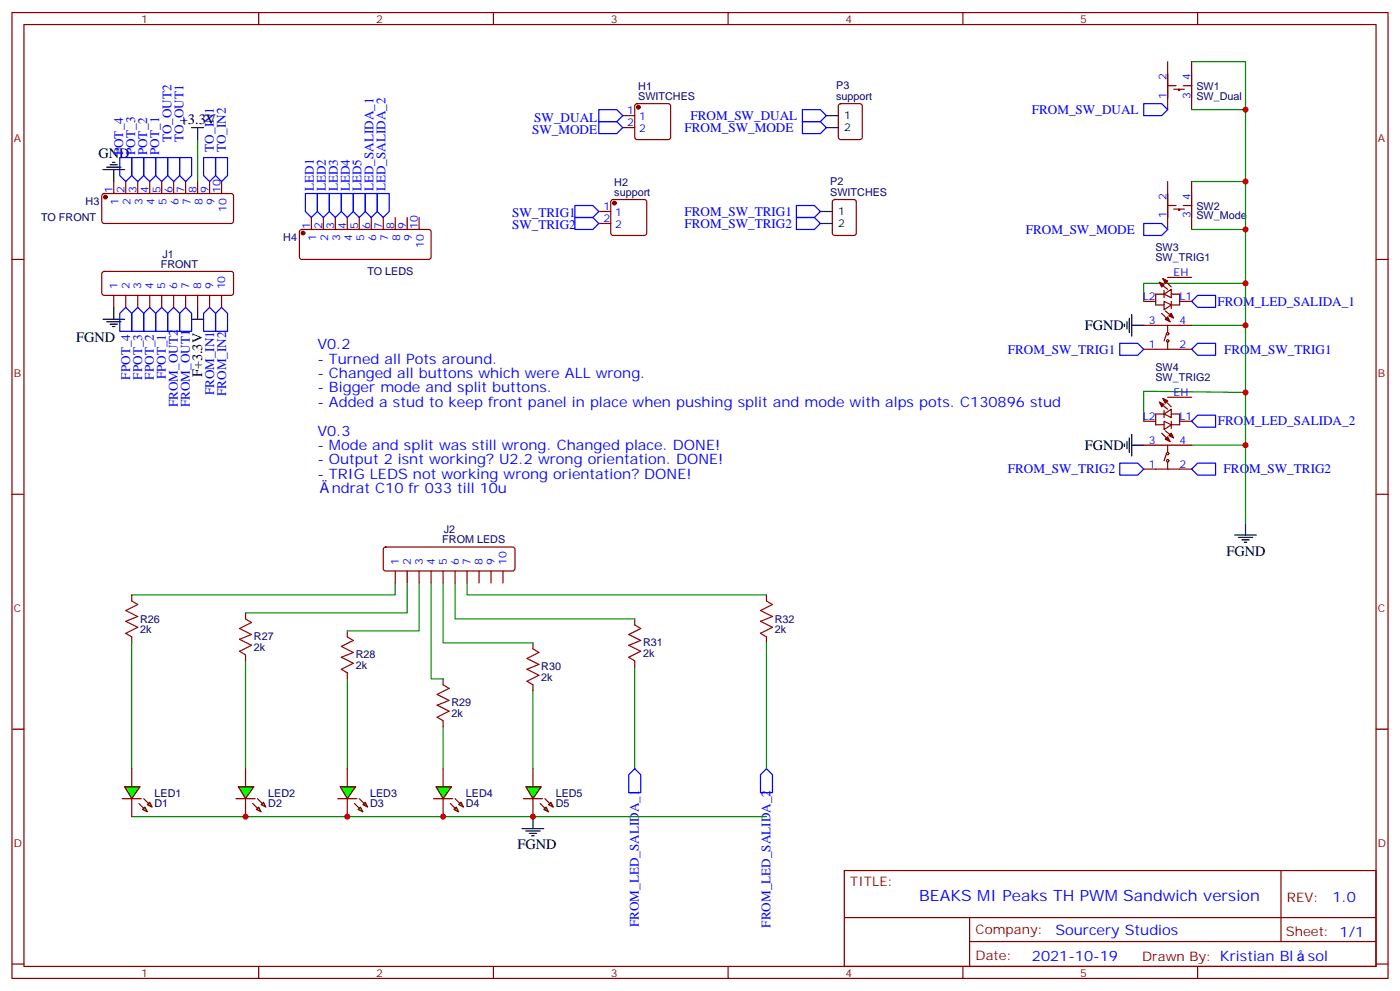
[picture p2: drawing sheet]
<svg xmlns="http://www.w3.org/2000/svg" width="412mm" height="292mm" viewBox="0 0 412 292" stroke-linecap="round" stroke-linejoin="round" font-family="sans-serif">
<g fill="none" stroke="#870000" stroke-width=".35">
<path d="M3.5 3.7h405.4v284.3h-405.4zM7.1 7.2h398.2v277.3h-398.2zM76.2 3.7v3.5M145.3 3.7v3.5M214.5 3.7v3.5M283.6 3.7v3.5M344 18.2v14.1M351 18.2v14.1M352.8 3.7v3.5M183.4 34h3.6M183.4 37.6h3.6M187.2 30.7l.5-.2h9.1l.5 .2 .3 .5v9.2l-.3 .5-.5 .2h-9.1l-.5-.2-.2-.5v-9.2z"/>
<path d="M247.2 30.7l.4-.2h5.7l.6 .4 .1 9.5-.5 .6-5.9 .1-.6-.5-.1-9.4zM344 25.2h2.4M345.7 26.3h3.2M347.1 26.3v.3h.4v-.3M348.5 25.2h2.5M30.2 57.2l.5-.2h37.7l.4 .7v7.4l-.2 .5-.5 .2h-37.4l-.5-.2-.2-.5v-7.4zM33.5 53.4v3.6M37 53.4v3.6M40.6 53.4v3.6M44.1 53.4v3.6M47.6 53.4v3.6M51.2 53.4v3.6"/>
<path d="M54.7 53.4v3.6M58.2 53.4v3.6M61.7 53.4v3.6M65.3 53.4v3.6M180.2 58.9l.4-.2h9.2l.5 .2 .2 .5v9.2l-.2 .5-.5 .2h-9.2l-.5-.2-.2-.5v-9.2zM245.4 58.9l.5-.2h5.6l.7 .5v9.4l-.4 .7h-5.9l-.7-.4v-9.5zM344 53.4v14.2M351 53.4v14.2M3.5 76.4h3.6M88.4 67.8l.5-.2h37.7l.4 .7v7.4l-.2 .5-.5 .2h-37.4l-.5-.3-.2-.4v-7.4zM91.7 64v3.6M95.2 64v3.6"/>
<path d="M98.8 64v3.6M102.3 64v3.6M105.8 64v3.6M109.4 64v3.6M112.9 64v3.6M116.4 64v3.6M119.9 64v3.6M123.5 64v3.6M176.4 62.3h3.5M176.4 65.8h3.5M344 60.5h2.4M345.7 61.6h3.2"/>
<path d="M347.1 61.6v.3h.4v-.3M348.5 60.5h2.5M405.3 76.4h3.6M30.2 80.1l.5-.2h37.4l.5 .2 .2 .5v5.7l-.2 .5-.5 .2h-37.4l-.5-.3-.2-.4v-5.7zM33.5 87v3.5M37 87v3.5M40.6 87v3.5M44.1 87v3.5M47.6 87v3.5M51.2 87v3.5M54.7 87v3.5M58.2 87v3.5"/>
<path d="M61.7 87v3.5M65.3 87v3.5M3.5 145.5h3.6M405.3 145.5h3.6M38.8 175.2v1.7M113.1 161.2l.5-.2h37.4l.5 .2 .2 .5v5.7l-.2 .5-.5 .2h-37.4l-.5-.2-.2-.5v-5.7zM116.4 168.1v3.5M119.9 168.1v3.5M123.5 168.1v3.5M127 168.1v3.5M130.5 168.1v3.5M134.1 168.1v3.5"/>
<path d="M137.6 168.1v3.5M141.1 168.1v3.5M144.6 168.1v3.5M148.2 168.1v3.5M225.8 175.2v1.7M38.8 187.5v1.8M72.3 180.4v1.8M72.3 192.8v1.8M102.3 185.7v1.8M102.3 198.1v1.7M130.5 199.8v1.8M157 189.3v1.7"/>
<path d="M187 182.2v1.8M187 194.6v1.7M225.8 187.5v1.8M3.5 214.7h3.6M130.5 212.2v1.8M157 201.6v1.8M405.3 214.7h3.6M248.7 256.3h156.6v28.2h-156.6zM377.3 256.3v20.9M248.7 270.1h156.5M285.6 277.2h119.6M285.6 270.1v14.2"/>
<path d="M3.5 283.8h3.6M76.2 284.5v3.5M145.3 284.5v3.5M214.5 284.5v3.5M283.6 284.5v3.5M352.8 284.5v3.5M405.3 283.8h3.6"/>
</g>
<g fill="none" stroke="#008700" stroke-width=".35">
<path d="M351 18.2h15.9v14.1M58.2 41.1v12.3M351 53.4h15.9M366.9 83.4h-30v5.3M366.9 115.5l-30-.3v8.8M116.4 171.6v3.6h-77.6M119.9 171.6v8.8h-47.6M123.5 171.6v14.1h-21.2M127 171.6v28.2h3.5M130.5 171.6v17.7h26.5M134.1 171.6v10.6h52.9M137.6 171.6v3.6h88.2"/>
<path d="M38.8 189.3v37M72.3 194.6v31.7M102.3 199.8v26.5M187 196.3v30M225.8 189.3v37M130.5 214v12.3M157 203.4v22.9M38.8 240.4h187"/>
</g>
<g fill="none" stroke="#00f" stroke-width=".35">
<path d="M176.4 32.3h5.3l1.7 1.7-1.7 1.8h-5.3zM176.4 35.8h5.3l1.7 1.8-1.7 1.7h-5.3zM236.4 35.8h5.3l1.7 1.8-1.7 1.7h-5.3zM236.4 32.3h5.3l1.7 1.7-1.7 1.8h-5.3zM35.3 46.4h3.5v5.3l-1.8 1.7-1.7-1.7zM38.8 46.4h3.5v5.3l-1.7 1.7-1.8-1.7zM42.3 46.4h3.6v5.3l-1.8 1.7-1.8-1.7zM45.9 46.4h3.5v5.3l-1.8 1.7-1.7-1.7zM49.4 46.4h3.5v5.3l-1.7 1.7-1.8-1.7zM52.9 46.4h3.5v5.3l-1.7 1.7-1.8-1.7zM60 46.4h3.5v5.3l-1.8 1.7-1.7-1.7zM63.5 46.4h3.5v5.3l-1.7 1.7-1.8-1.7z"/>
<path d="M169.3 60.5h5.3l1.8 1.8-1.8 1.7h-5.3zM169.3 64h5.3l1.8 1.8-1.8 1.8h-5.3zM234.6 60.5h5.3l1.8 1.8-1.8 1.7h-5.3zM234.6 64h5.3l1.8 1.8-1.8 1.8h-5.3zM37 90.5l1.8 1.8v5.2h-3.5v-5.2zM38.8 92.3l1.8-1.8 1.7 1.8v5.2h-3.5zM44.1 90.5l1.8 1.8v5.2h-3.6v-5.2zM47.6 90.5l1.8 1.8v5.2h-3.5v-5.2zM51.2 90.5l1.7 1.8v5.2h-3.5v-5.2zM54.7 90.5l1.7 1.8v5.2h-3.5v-5.2zM60 92.3l1.7-1.8 1.8 1.8v5.2h-3.5zM65.3 90.5l1.7 1.8v5.2h-3.5v-5.2z"/>
<path d="M351 88.7l1.8-1.7h5.3v3.5h-5.3zM351 102.8l1.8-1.7h5.3v3.5h-5.3zM351 124l1.8-1.8h5.3v3.6h-5.3zM351 138.1l1.8-1.8h5.3v3.6h-5.3zM187 226.3l1.7 1.8v5.3h-3.5v-5.3zM224 228.1l1.8-1.8 1.7 1.8v5.3h-3.5z"/>
</g>
<g fill="#870000" stroke="#870000" stroke-width=".35">
<circle cx="188" cy="31.6" r=".53"/>
<circle cx="181" cy="59.8" r=".53"/>
<circle cx="89.3" cy="68.6" r=".53"/>
<circle cx="31" cy="58" r=".53"/>
</g>
<g fill="none" stroke="#000" stroke-width=".35">
<path d="M56.4 37.6h3.6M58.2 37.6v3.5M243.4 34h3.5M243.4 37.6h3.5M30.3 49.9h6.4M31.4 49.2h4.2M32.5 48.5h2.1M33.2 47.8h.7M33.5 49.9v3.5M241.7 62.3h3.5M241.7 65.8h3.5M30.3 94h6.4"/>
<path d="M31.4 94.7h4.2M32.5 95.4h2.1M33.2 96.1h.7M33.5 90.5v3.5M56.4 94h3.6M58.2 90.5v3.5M331.3 95.4v.7M332 94.7v2.1M332.7 93.7v4.2M333.4 95.8h3.5M333.4 92.6v6.4M331.3 130.7v.7"/>
<path d="M332 130v2.1M332.7 128.9v4.3M333.4 127.9v6.3M333.4 131.1h3.5M153.8 243.9h6.4M154.9 244.7h4.2M155.9 245.4h2.1M156.6 246.1h.7M157 240.4v3.5"/>
</g>
<path d="M38.8 176.9l1.8 1.1-3.6 1.7 3.6 1.8-3.6 1.4 3.6 1.8-3.6 1.7 1.8 1.1M225.8 176.9l1.7 1.1-3.5 1.7 3.5 1.8-3.5 1.4 3.5 1.8-3.5 1.7 1.8 1.1M72.3 182.2l1.8 1.1-3.5 1.7 3.5 1.8-3.5 1.4 3.5 1.8-3.5 1.7 1.7 1.1M102.3 187.5l1.8 1.1-3.6 1.7 3.6 1.8-3.6 1.4 3.6 1.8-3.6 1.7 1.8 1.1M157 191l1.7 1.1-3.5 1.8 3.5 1.7-3.5 1.4 3.5 1.8-3.5 1.8 1.8 1M187 184l1.7 1-3.5 1.8 3.5 1.8-3.5 1.4 3.5 1.7-3.5 1.8 1.8 1.1M130.5 201.6l1.8 1.1-3.5 1.7 3.5 1.8-3.5 1.4 3.5 1.8-3.5 1.7 1.7 1.1" fill="none" stroke="#a10000" stroke-width=".35"/>
<path d="M154.9 231.6h4.6l-2.5 3.5z" fill="#0f0" stroke="#870000" stroke-width=".35"/>
<path d="M154.2 235.1h5.6z" fill="#f00" stroke="#870000" stroke-width=".35"/>
<g fill="#870000" stroke="#870000" stroke-width=".35">
<path d="M160.5 235.1l1.4 1.4z"/>
<path d="M159.1 236.5l1.4 1.4z"/>
</g>
<g fill="#0f0" stroke="#870000" stroke-width=".35">
<path d="M161.6 236.9l.7-.7 .7 1.4z"/>
<path d="M160.2 238.3l.7-.7 .7 1.4z"/>
</g>
<path d="M157 226.3v5.3M157 235.1v5.3" fill="none" stroke="#870000" stroke-width=".35"/>
<path d="M128.4 231.6h4.6l-2.5 3.5z" fill="#0f0" stroke="#870000" stroke-width=".35"/>
<path d="M127.7 235.1h5.6z" fill="#f00" stroke="#870000" stroke-width=".35"/>
<g fill="#870000" stroke="#870000" stroke-width=".35">
<path d="M134.1 235.1l1.4 1.4z"/>
<path d="M132.6 236.5l1.5 1.4z"/>
</g>
<g fill="#0f0" stroke="#870000" stroke-width=".35">
<path d="M135.8 236.2l.7 1.4-1.4-.7z"/>
<path d="M133.7 238.3l.7-.7 .7 1.4z"/>
</g>
<path d="M130.5 226.3v5.3M130.5 235.1v5.3" fill="none" stroke="#870000" stroke-width=".35"/>
<path d="M100.2 231.6h4.6l-2.5 3.5z" fill="#0f0" stroke="#870000" stroke-width=".35"/>
<path d="M99.5 235.1h5.6z" fill="#f00" stroke="#870000" stroke-width=".35"/>
<g fill="#870000" stroke="#870000" stroke-width=".35">
<path d="M105.8 235.1l1.4 1.4z"/>
<path d="M104.4 236.5l1.4 1.4z"/>
</g>
<g fill="#0f0" stroke="#870000" stroke-width=".35">
<path d="M106.9 236.9l.7-.7 .7 1.4z"/>
<path d="M105.5 238.3l.7-.7 .7 1.4z"/>
</g>
<path d="M102.3 226.3v5.3M102.3 235.1v5.3" fill="none" stroke="#870000" stroke-width=".35"/>
<path d="M70.2 231.6h4.6l-2.5 3.5z" fill="#0f0" stroke="#870000" stroke-width=".35"/>
<path d="M69.5 235.1h5.6z" fill="#f00" stroke="#870000" stroke-width=".35"/>
<g fill="#870000" stroke="#870000" stroke-width=".35">
<path d="M75.8 235.1l1.5 1.4z"/>
<path d="M74.4 236.5l1.4 1.4z"/>
</g>
<g fill="#0f0" stroke="#870000" stroke-width=".35">
<path d="M77.6 236.2l.7 1.4-1.4-.7z"/>
<path d="M75.5 238.3l.7-.7 .7 1.4z"/>
</g>
<path d="M72.3 226.3v5.3M72.3 235.1v5.3" fill="none" stroke="#870000" stroke-width=".35"/>
<path d="M36.7 231.6h4.6l-2.5 3.5z" fill="#0f0" stroke="#870000" stroke-width=".35"/>
<path d="M36 235.1h5.6z" fill="#f00" stroke="#870000" stroke-width=".35"/>
<g fill="#870000" stroke="#870000" stroke-width=".35">
<path d="M42.3 235.1l1.4 1.4z"/>
<path d="M40.9 236.5l1.4 1.4z"/>
</g>
<g fill="#0f0" stroke="#870000" stroke-width=".35">
<path d="M43.4 236.9l.7-.7 .7 1.4z"/>
<path d="M42 238.3l.7-.7 .7 1.4z"/>
</g>
<g fill="none" stroke="#870000" stroke-width=".35">
<path d="M336.9 88.7h3.5M336.9 95.8h14.1M342.2 92.3l2.5 2.4M342.2 83.8l1.8 1.4M342.5 82l2.5 2.5M342.9 88.7l2.1 1.1-2.1 1.4zM342.9 86.6l2.1-1.4v2.5zM342.9 86.6h-2.5v3.2h2.5M342.9 85.5v2.2M343.3 91.5l1.7 1.5M343.6 98.2l-.7 2.2M344 95.8v2.1"/>
<path d="M344 81.7h7M345 86.6h2.5v3.2h-2.5M345 88.7v2.1M347.5 88.7h3.5M336.9 102.8h14.1M342.2 119.1l1.8 1.4M342.5 117.3l2.5 2.5M344 100.7v2.1M344 116.9h7M336.9 124h3.5M336.9 131.1h14.1M336.9 138.1h14.1"/>
<path d="M342.2 127.5l2.5 2.5M342.9 124l2.1 1.1-2.1 1.4zM342.9 121.9l2.1-1.4v2.4zM342.9 121.9h-2.5v3.2h2.5M342.9 120.8v2.1M343.3 126.8l1.7 1.4M343.6 133.5l-.7 2.1M344 136v2.1M344 131.1v2.1M345 121.9h2.5v3.2h-2.5M345 124v2.1M347.5 124h3.5"/>
<path d="M38.8 226.3v5.3M38.8 235.1v5.3"/>
<circle cx="344" cy="98.2" r=".35"/>
<circle cx="344" cy="100.4" r=".35"/>
<circle cx="344" cy="133.5" r=".35"/>
<circle cx="344" cy="135.6" r=".35"/>
</g>
<path d="M336.9 30.5h5.3l1.8 1.8-1.8 1.7h-5.3zM90 57h3.5v5.3l-1.8 1.7-1.7-1.7zM93.5 57h3.5v5.3l-1.8 1.7-1.7-1.7zM97 57h3.5v5.3l-1.7 1.7-1.8-1.7zM100.5 57h3.6v5.3l-1.8 1.7-1.8-1.7zM104.1 57h3.5v5.3l-1.8 1.7-1.7-1.7zM107.6 57h3.5v5.3l-1.7 1.7-1.8-1.7zM111.1 57h3.6v5.3l-1.8 1.7-1.8-1.7zM336.9 65.8h5.3l1.8 1.8-1.8 1.7h-5.3zM329.8 101.1h5.3l1.8 1.7-1.8 1.8h-5.3zM329.8 136.3h5.3l1.8 1.8-1.8 1.8h-5.3z" fill="none" stroke="#00f" stroke-width=".35"/>
<path d="M351 32.3h15.9v121.7M351 67.6h15.9M351 95.8h15.9M351 131.1h15.9" fill="none" stroke="#008700" stroke-width=".35"/>
<path d="M363.7 157.5h6.4M364.8 158.2h4.2M365.8 158.9h2.1M366.5 159.6h.7M366.9 154v3.5" fill="none" stroke="#000" stroke-width=".35"/>
<g fill="#870000" stroke="#870000" stroke-width=".35">
<path d="M344.3 128.2l.7-.7 .7 1.4z"/>
<path d="M343.3 129.3l.7-.7 .7 1.4z"/>
<path d="M342.5 117.3l1.5 .7-.7 .7z"/>
<path d="M341.5 118.4l1.4 .7-.7 .7z"/>
<path d="M344.3 93l.7-.7 .7 1.4z"/>
<path d="M343.3 94l.7-.7 .7 1.4z"/>
<path d="M342.5 82l1.5 .7-.7 .7z"/>
<path d="M341.5 83.1l1.4 .7-.7 .7z"/>
</g>
<g fill="#c00">
<circle cx="366.9" cy="115.5" r=".88"/>
<circle cx="366.9" cy="53.4" r=".88"/>
<circle cx="366.9" cy="32.3" r=".88"/>
<circle cx="366.9" cy="83.4" r=".88"/>
<circle cx="157" cy="240.4" r=".88"/>
<circle cx="130.5" cy="240.4" r=".88"/>
<circle cx="102.3" cy="240.4" r=".88"/>
<circle cx="72.3" cy="240.4" r=".88"/>
<circle cx="366.9" cy="131.1" r=".88"/>
<circle cx="366.9" cy="95.8" r=".88"/>
<circle cx="366.9" cy="67.6" r=".88"/>
</g>
<text font-size="4.6" fill="#00f" x="270.8" y="265.3">BEAKS MI Peaks TH PWM Sandwich version</text>
<g font-size="4.2">
<text x="53" y="36.4">+3.3V</text>
<text x="29" y="46.6">GND</text>
<text x="22.5" y="100.7">FGND</text>
<text x="319.6" y="97.2">FGND</text>
<text x="59.6" y="111.1" transform="rotate(-90 59.6 111.1)">F+3.3V</text>
<text x="319.6" y="132.4">FGND</text>
<text x="361.3" y="163.6">FGND</text>
<text x="152.4" y="250">FGND</text>
</g>
<g font-size="4.2" fill="#00f">
<text x="93.5" y="102.8">V0.2</text>
<text x="93.5" y="107.1">- Turned all Pots around.</text>
<text x="93.5" y="111.3">- Changed all buttons which were ALL wrong.</text>
<text x="93.5" y="115.5">- Bigger mode and split buttons.</text>
<text x="93.5" y="119.8">- Added a stud to keep front panel in place when pushing split and mode with alps pots. C130896 stud</text>
<text x="93.5" y="128.2">V0.3</text>
<text x="93.5" y="132.5">- Mode and split was still wrong. Changed place. DONE!</text>
<text x="93.5" y="136.7">- Output 2 isnt working? U2.2 wrong orientation. DONE!</text>
<text x="93.5" y="140.9">- TRIG LEDS not working wrong orientation? DONE!</text>
<text x="97.7" y="145.2">ndrat C10 fr 033 till 10u</text>
<text x="392.5" y="265.6">1.0</text>
<text x="310.9" y="275.1">Sourcery Studios</text>
<text x="304" y="282.9">2021-10-19</text>
<text x="385.3" y="282.8">sol</text>
</g>
<g font-size="3.9" fill="#00f">
<text x="157.4" y="35.8">SW_DUAL</text>
<text x="203.4" y="35.3">FROM_SW_DUAL</text>
<text x="303.9" y="33.5">FROM_SW_DUAL</text>
<text x="50.6" y="41.9" transform="rotate(-90 50.6 41.9)">TO_OUT2</text>
<text x="54.1" y="41.9" transform="rotate(-90 54.1 41.9)">TO_OUT1</text>
<text x="156.7" y="39.3">SW_MODE</text>
<text x="201.6" y="38.8">FROM_SW_MODE</text>
<text x="36.3" y="45.7" transform="rotate(-90 36.3 45.7)">POT_4</text>
<text x="39.8" y="45.6" transform="rotate(-90 39.8 45.6)">POT_3</text>
<text x="43.3" y="45.7" transform="rotate(-90 43.3 45.7)">POT_2</text>
<text x="46.9" y="45.6" transform="rotate(-90 46.9 45.6)">POT_1</text>
<text x="63" y="44.6" transform="rotate(-90 63 44.6)">TO_IN1</text>
<text x="66.5" y="44.9" transform="rotate(-90 66.5 44.9)">TO_IN2</text>
<text x="92.5" y="56.2" transform="rotate(-90 92.5 56.2)">LED1</text>
<text x="95.9" y="56.3" transform="rotate(-90 95.9 56.3)">LED2</text>
<text x="99.5" y="56.3" transform="rotate(-90 99.5 56.3)">LED3</text>
<text x="103" y="56.3" transform="rotate(-90 103 56.3)">LED4</text>
<text x="106.5" y="56.3" transform="rotate(-90 106.5 56.3)">LED5</text>
<text x="110.1" y="56.3" transform="rotate(-90 110.1 56.3)">LED_SALIDA_1</text>
<text x="113.6" y="56.3" transform="rotate(-90 113.6 56.3)">LED_SALIDA_2</text>
<text x="150.9" y="64">SW_TRIG1</text>
<text x="201.6" y="63.5">FROM_SW_TRIG1</text>
<text x="150.9" y="67.6">SW_TRIG2</text>
<text x="201.6" y="67.1">FROM_SW_TRIG2</text>
<text x="302.2" y="68.8">FROM_SW_MODE</text>
<text x="358.6" y="90">FROM_LED_SALIDA_1</text>
<text x="296.9" y="104.1">FROM_SW_TRIG1</text>
<text x="360.6" y="104.1">FROM_SW_TRIG1</text>
<text x="38.3" y="111.7" transform="rotate(-90 38.3 111.7)">FPOT_4</text>
<text x="41.8" y="111.7" transform="rotate(-90 41.8 111.7)">FPOT_3</text>
<text x="45.4" y="111.7" transform="rotate(-90 45.4 111.7)">FPOT_2</text>
<text x="48.9" y="111.7" transform="rotate(-90 48.9 111.7)">FPOT_1</text>
<text x="52.4" y="119.9" transform="rotate(-90 52.4 119.9)">FROM_OUT2</text>
<text x="55.9" y="119.9" transform="rotate(-90 55.9 119.9)">FROM_OUT1</text>
<text x="63.1" y="116.4" transform="rotate(-90 63.1 116.4)">FROM_IN1</text>
<text x="66.6" y="116.6" transform="rotate(-90 66.6 116.6)">FROM_IN2</text>
<text x="358.7" y="125.2">FROM_LED_SALIDA_2</text>
<text x="296.9" y="139.4">FROM_SW_TRIG2</text>
<text x="360.4" y="139.4">FROM_SW_TRIG2</text>
<text x="188.2" y="273" transform="rotate(-90 188.2 273)">FROM_LED_SALIDA_1</text>
<text x="227" y="273.1" transform="rotate(-90 227 273.1)">FROM_LED_SALIDA_2</text>
</g>
<g font-size="3.9" fill="#800">
<text x="250.5" y="260.9">TITLE:</text>
<text x="379.1" y="265.6">REV:</text>
<text x="287.4" y="275.1">Company:</text>
<text x="378.7" y="275.7">Sheet: 1/1</text>
<text x="287.4" y="282.8">Date:</text>
<text x="336.4" y="282.8">Drawn By: Kristian Bl</text>
</g>
<g font-size="3.2" fill="#800">
<text x="41.6" y="6.7">1</text>
<text x="110.8" y="6.7">2</text>
<text x="179.9" y="6.7">3</text>
<text x="249.1" y="6.7">4</text>
<text x="318.2" y="6.7">5</text>
<text x="4.1" y="41.8">A</text>
<text x="405.9" y="41.8">A</text>
<text x="4.1" y="110.9">B</text>
<text x="405.9" y="110.9">B</text>
<text x="4.1" y="180.1">C</text>
<text x="405.9" y="180.1">C</text>
<text x="4.1" y="249.2">D</text>
<text x="405.9" y="249.2">D</text>
<text x="41.6" y="287.5">1</text>
<text x="110.8" y="287.5">2</text>
<text x="179.9" y="287.5">3</text>
<text x="249.1" y="287.5">4</text>
<text x="318.2" y="287.5">5</text>
</g>
<g font-size="3.2" fill="#00f">
<text x="343.6" y="23.5" transform="rotate(-90 343.6 23.5)">2</text>
<text x="350.7" y="23.5" transform="rotate(-90 350.7 23.5)">4</text>
<text x="343.6" y="29" transform="rotate(-90 343.6 29)">1</text>
<text x="350.7" y="29" transform="rotate(-90 350.7 29)">3</text>
<text x="184.8" y="33.7">1</text>
<text x="188.3" y="35.5">1</text>
<text x="184.8" y="37.2">2</text>
<text x="188.3" y="39">2</text>
<text x="33.2" y="56.8" transform="rotate(-90 33.2 56.8)">1</text>
<text x="36.7" y="56.8" transform="rotate(-90 36.7 56.8)">2</text>
<text x="40.2" y="56.8" transform="rotate(-90 40.2 56.8)">3</text>
<text x="43.7" y="56.8" transform="rotate(-90 43.7 56.8)">4</text>
<text x="47.3" y="56.8" transform="rotate(-90 47.3 56.8)">5</text>
<text x="50.8" y="56.8" transform="rotate(-90 50.8 56.8)">6</text>
<text x="54.3" y="56.8" transform="rotate(-90 54.3 56.8)">7</text>
<text x="57.9" y="56.8" transform="rotate(-90 57.9 56.8)">8</text>
<text x="61.4" y="56.8" transform="rotate(-90 61.4 56.8)">9</text>
<text x="64.9" y="56.8" transform="rotate(-90 64.9 56.8)">10</text>
<text x="343.6" y="58.7" transform="rotate(-90 343.6 58.7)">2</text>
<text x="350.7" y="58.7" transform="rotate(-90 350.7 58.7)">4</text>
<text x="34.9" y="60.3" transform="rotate(-90 34.9 60.3)">1</text>
<text x="38.5" y="60.3" transform="rotate(-90 38.5 60.3)">2</text>
<text x="42" y="60.3" transform="rotate(-90 42 60.3)">3</text>
<text x="45.5" y="60.3" transform="rotate(-90 45.5 60.3)">4</text>
<text x="49" y="60.3" transform="rotate(-90 49 60.3)">5</text>
<text x="52.6" y="60.3" transform="rotate(-90 52.6 60.3)">6</text>
<text x="56.1" y="60.3" transform="rotate(-90 56.1 60.3)">7</text>
<text x="59.6" y="60.3" transform="rotate(-90 59.6 60.3)">8</text>
<text x="63.1" y="60.3" transform="rotate(-90 63.1 60.3)">9</text>
<text x="66.7" y="62.3" transform="rotate(-90 66.7 62.3)">10</text>
<text x="177.7" y="61.9">1</text>
<text x="177.7" y="65.4">2</text>
<text x="181.2" y="63.7">1</text>
<text x="343.6" y="64.3" transform="rotate(-90 343.6 64.3)">1</text>
<text x="350.7" y="64.3" transform="rotate(-90 350.7 64.3)">3</text>
<text x="91.4" y="67.4" transform="rotate(-90 91.4 67.4)">1</text>
<text x="93.1" y="70.9" transform="rotate(-90 93.1 70.9)">1</text>
<text x="94.9" y="67.4" transform="rotate(-90 94.9 67.4)">2</text>
<text x="96.7" y="70.9" transform="rotate(-90 96.7 70.9)">2</text>
<text x="98.4" y="67.4" transform="rotate(-90 98.4 67.4)">3</text>
<text x="100.2" y="70.9" transform="rotate(-90 100.2 70.9)">3</text>
<text x="102" y="67.4" transform="rotate(-90 102 67.4)">4</text>
<text x="103.7" y="70.9" transform="rotate(-90 103.7 70.9)">4</text>
<text x="105.5" y="67.4" transform="rotate(-90 105.5 67.4)">5</text>
<text x="107.2" y="70.9" transform="rotate(-90 107.2 70.9)">5</text>
<text x="109" y="67.4" transform="rotate(-90 109 67.4)">6</text>
<text x="110.8" y="70.9" transform="rotate(-90 110.8 70.9)">6</text>
<text x="112.5" y="67.4" transform="rotate(-90 112.5 67.4)">7</text>
<text x="114.3" y="70.9" transform="rotate(-90 114.3 70.9)">7</text>
<text x="116.1" y="67.4" transform="rotate(-90 116.1 67.4)">8</text>
<text x="117.8" y="70.9" transform="rotate(-90 117.8 70.9)">8</text>
<text x="119.6" y="67.4" transform="rotate(-90 119.6 67.4)">9</text>
<text x="121.4" y="70.9" transform="rotate(-90 121.4 70.9)">9</text>
<text x="123.1" y="67.4" transform="rotate(-90 123.1 67.4)">10</text>
<text x="181.2" y="67.2">2</text>
<text x="124.9" y="72.9" transform="rotate(-90 124.9 72.9)">10</text>
<text x="345.7" y="81.3">EH</text>
<text x="34.6" y="85.2" transform="rotate(-90 34.6 85.2)">1</text>
<text x="38.1" y="85.2" transform="rotate(-90 38.1 85.2)">2</text>
<text x="41.6" y="85.2" transform="rotate(-90 41.6 85.2)">3</text>
<text x="45.2" y="85.2" transform="rotate(-90 45.2 85.2)">4</text>
<text x="48.7" y="85.2" transform="rotate(-90 48.7 85.2)">5</text>
<text x="52.2" y="85.2" transform="rotate(-90 52.2 85.2)">6</text>
<text x="55.7" y="85.2" transform="rotate(-90 55.7 85.2)">7</text>
<text x="59.3" y="85.2" transform="rotate(-90 59.3 85.2)">8</text>
<text x="62.8" y="85.2" transform="rotate(-90 62.8 85.2)">9</text>
<text x="66.3" y="85.2" transform="rotate(-90 66.3 85.2)">10</text>
<text x="336.6" y="88.4">L2</text>
<text x="347.5" y="88.4">L1</text>
<text x="338.4" y="95.4">3</text>
<text x="347.5" y="95.4">4</text>
<text x="338.4" y="102.5">1</text>
<text x="347.5" y="102.5">2</text>
<text x="345.7" y="116.6">EH</text>
<text x="336.6" y="123.6">L2</text>
<text x="347.5" y="123.6">L1</text>
<text x="338.4" y="130.7">3</text>
<text x="347.5" y="130.7">4</text>
<text x="338.4" y="137.8">1</text>
<text x="347.5" y="137.8">2</text>
<text x="117.5" y="166.3" transform="rotate(-90 117.5 166.3)">1</text>
<text x="121" y="166.3" transform="rotate(-90 121 166.3)">2</text>
<text x="124.5" y="166.3" transform="rotate(-90 124.5 166.3)">3</text>
<text x="128.1" y="166.3" transform="rotate(-90 128.1 166.3)">4</text>
<text x="131.6" y="166.3" transform="rotate(-90 131.6 166.3)">5</text>
<text x="135.1" y="166.3" transform="rotate(-90 135.1 166.3)">6</text>
<text x="138.6" y="166.3" transform="rotate(-90 138.6 166.3)">7</text>
<text x="142.2" y="166.3" transform="rotate(-90 142.2 166.3)">8</text>
<text x="145.7" y="166.3" transform="rotate(-90 145.7 166.3)">9</text>
<text x="149.2" y="166.3" transform="rotate(-90 149.2 166.3)">10</text>
</g>
<g font-size="3.2" fill="#000080">
<text x="188" y="29.3">SWITCHES</text>
<text x="188" y="26.4">H1</text>
<text x="246.3" y="29.5">support</text>
<text x="246.3" y="26.3">P3</text>
<text x="352.4" y="29.3">SW_Dual</text>
<text x="352.4" y="26.4">SW1</text>
<text x="181" y="57.6">support</text>
<text x="181" y="54.6">H2</text>
<text x="244.6" y="57.7">SWITCHES</text>
<text x="244.6" y="54.5">P2</text>
<text x="12.1" y="65.2">TO FRONT</text>
<text x="25.2" y="60.4">H3</text>
<text x="352.4" y="64.6">SW_Mode</text>
<text x="352.4" y="61.7">SW2</text>
<text x="83.4" y="71">H4</text>
<text x="47.9" y="75.9">J1</text>
<text x="340.4" y="77">SW_TRIG1</text>
<text x="340.4" y="74">SW3</text>
<text x="47.4" y="78.8">FRONT</text>
<text x="108.2" y="81.1">TO LEDS</text>
<text x="340.4" y="112.2">SW_TRIG2</text>
<text x="340.4" y="109.3">SW4</text>
<text x="130.3" y="160">FROM LEDS</text>
<text x="130.8" y="157">J2</text>
<text x="41.3" y="183.3">R26</text>
<text x="228.2" y="183.3">R32</text>
<text x="41.3" y="186.4">2k</text>
<text x="74.8" y="191.7">2k</text>
<text x="74.8" y="188.6">R27</text>
<text x="189.4" y="190.3">R31</text>
<text x="228.2" y="186.4">2k</text>
<text x="104.8" y="197">2k</text>
<text x="104.8" y="193.9">R28</text>
<text x="159.5" y="197.4">R30</text>
<text x="189.4" y="193.5">2k</text>
<text x="159.5" y="200.6">2k</text>
<text x="133" y="208">R29</text>
<text x="133" y="211.1">2k</text>
<text x="45.5" y="237.5">D1</text>
<text x="45.5" y="234.5">LED1</text>
<text x="79" y="237.5">D2</text>
<text x="79" y="234.5">LED2</text>
<text x="109" y="237.5">D3</text>
<text x="109" y="234.5">LED3</text>
<text x="137.2" y="237.5">D4</text>
<text x="137.2" y="234.5">LED4</text>
<text x="163.7" y="237.5">D5</text>
<text x="163.7" y="234.5">LED5</text>
</g>
<g font-size="3.2">
<text x="248.7" y="35.1">1</text>
<text x="248.7" y="38.6">2</text>
<text x="246.9" y="63.3">1</text>
<text x="246.9" y="66.9">2</text>
</g>
</svg>
